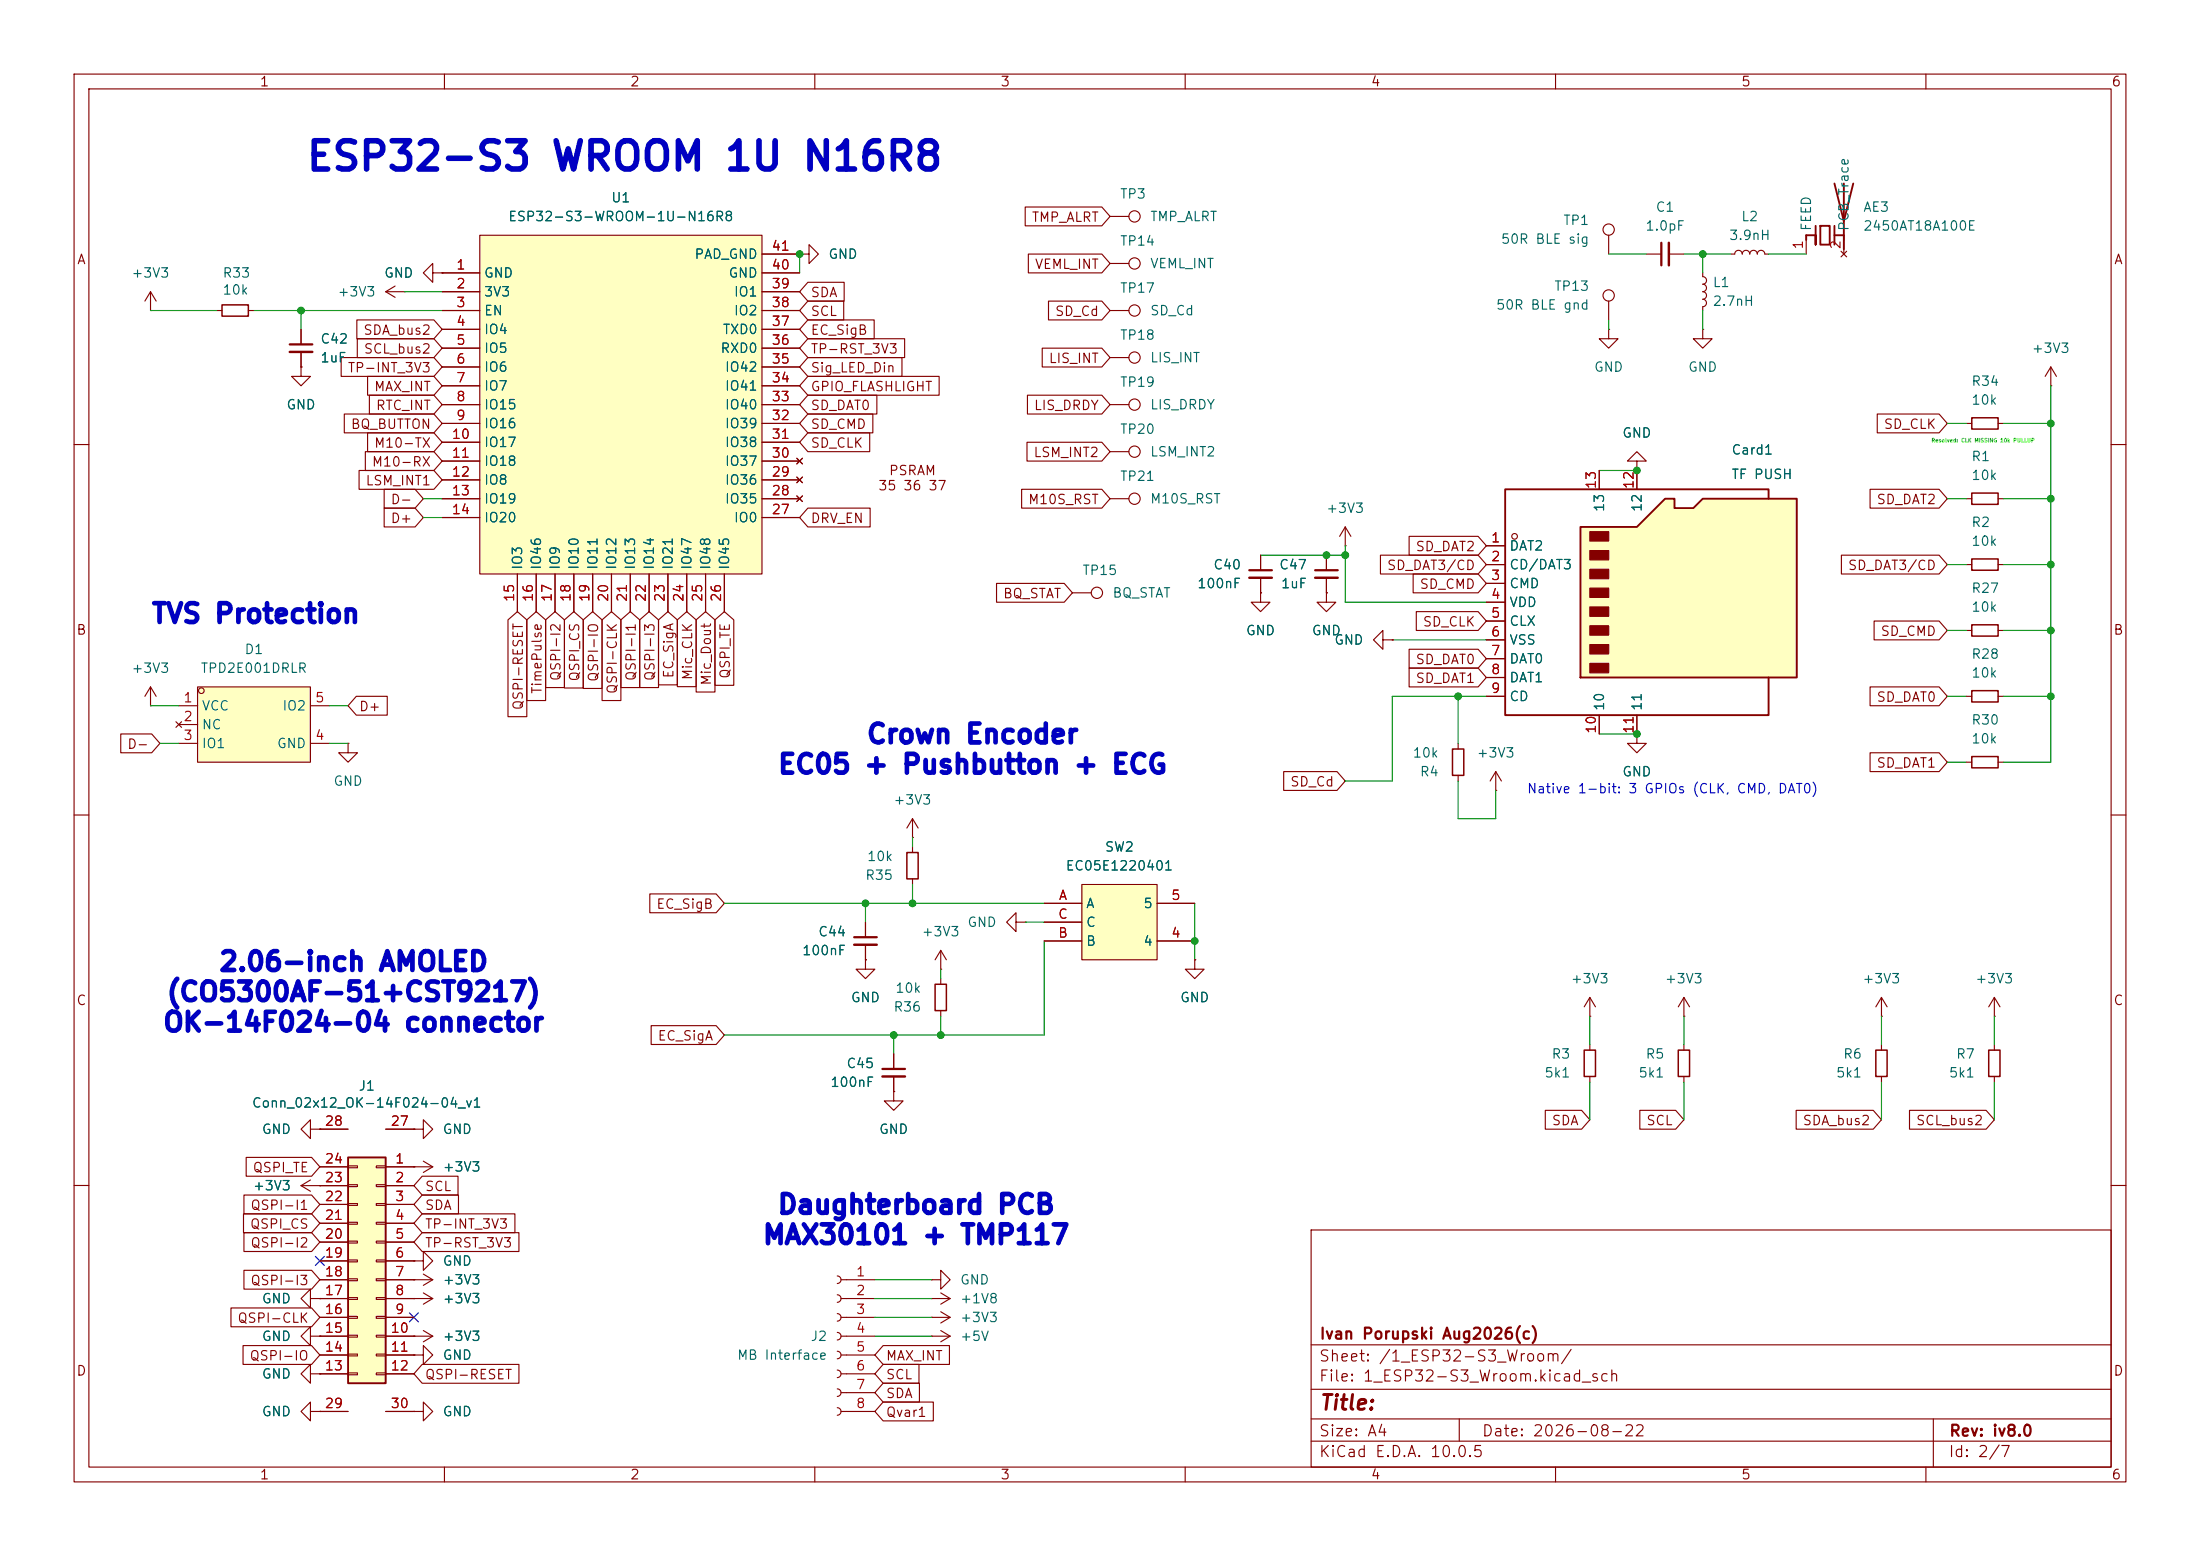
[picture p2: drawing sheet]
<svg xmlns="http://www.w3.org/2000/svg" width="297mm" height="210mm" viewBox="0 0 297 210" stroke-linecap="round" stroke-linejoin="round" font-family="sans-serif">
<g fill="none" stroke="#840000" stroke-width=".15">
<path d="M10 10h277v190h-277zM12 12h273v186h-273zM60 10v2M110 10v2M160 10v2M210 10v2M260 10v2M20.3 39.4l-.7 1.2M20.3 39.4l.8 1.2M20.3 39.4v2.5M20.3 41.9h.1M10 60h2"/>
<path d="M285 60h2M10 110h2M285 110h2M10 160h2M177 166h108v32h-108zM285 160h2M60 198v2M110 198v2M160 198v2M177 194.5h108M177 191.5h108M177 187.5h108"/>
<path d="M177 181.5h108M197 191.5v3M210 198v2M260 198v2M261 191.5v6.5"/>
</g>
<path d="M146 119.4h10.2v10.1h-10.2z" fill="#ffffc2"/>
<g fill="none" stroke="#840000" stroke-width=".15">
<path d="M58.4 36.8v-1.2l-1.3 1.2 1.3 1.3v-1.3h1.3M59.7 36.8h.1M123.2 113h.1M123.2 110.5l-.8 1.3M123.2 110.5l.8 1.3M123.2 110.5v2.5M123.2 114.3v.8M123.2 118.6v.8M146 119.4h10.2v10.1h-10.2zM141 127h5M141 121.9h5M141 124.5h5"/>
<path d="M156.2 127h5.1M156.2 121.9h5.1M161.3 129.5v1.3h1.3l-1.3 1.3-1.3-1.3h1.3M161.3 129.5h.1M113 172.2a.51 .51 0 0 1 .5 .5 .51 .51 0 0 1-.5 .5M113 174.8a.51 .51 0 0 1 .5 .5 .51 .51 0 0 1-.5 .5M113 177.3a.51 .51 0 0 1 .5 .5 .51 .51 0 0 1-.5 .5M113 179.8a.51 .51 0 0 1 .5 .5 .51 .51 0 0 1-.5 .5M113.5 172.7h4.6M113.5 175.3h4.6M113.5 177.8h4.6M125.7 175.3h.1"/>
<path d="M125.7 177.8h.1M125.7 172.7h1.3v-1.2l1.3 1.2-1.3 1.3v-1.3M125.7 172.7h.1M125.7 175.3h2.6M125.7 177.8h2.6M127 174.5l1.3 .8M127 179.6l1.3 .7M127 177l1.3 .8M128.3 175.3l-1.3 .7M128.3 177.8l-1.3 .8M113 182.4a.51 .51 0 0 1 .5 .5 .51 .51 0 0 1-.5 .5M113 184.9a.51 .51 0 0 1 .5 .5 .51 .51 0 0 1-.5 .5"/>
<path d="M113 187.5a.51 .51 0 0 1 .5 .5 .51 .51 0 0 1-.5 .5M113 190a.51 .51 0 0 1 .5 .5 .51 .51 0 0 1-.5 .5M113.5 180.3h4.6M113.5 182.9h4.6M113.5 185.4h4.6M113.5 188h4.6M113.5 190.5h4.6M125.7 180.3h.1M125.7 180.3h2.6M128.3 180.3l-1.3 .8"/>
</g>
<path d="M122.4 115.1h1.6v3.5h-1.6z" fill="none" stroke="#840000" stroke-width=".2"/>
<path d="M64.8 31.8h38.1v45.7h-38.1z" fill="#ffffc2"/>
<g fill="none" stroke="#840000" stroke-width=".15">
<path d="M52.1 39.4h2.5M52.1 39.4l1.2 .7M53.3 38.6l-1.2 .8M54.6 39.4h.1M59.7 36.8h5.1M59.7 39.4h5.1M64.8 31.8h38.1v45.7h-38.1zM102.9 36.8h5M102.9 39.4h5M102.9 34.3h5M149.9 29.2h2.5M149.9 35.6h2.5"/>
<path d="M217.2 31.8v2.5M222.2 34.3h2.1M225.3 34.3h2M229.9 36.8v.5a.51 .51 0 0 1 .5 .5 .51 .51 0 0 1-.5 .6M229.9 38.4a.51 .51 0 0 1 .5 .5 .51 .51 0 0 1-.5 .5M229.9 39.4a.51 .51 0 0 1 .5 .5 .51 .51 0 0 1-.5 .5 .5 .5 0 0 1 .5 .5 .5 .5 0 0 1-.5 .5M233.7 34.3h.5a.51 .51 0 0 1 .5-.5 .51 .51 0 0 1 .5 .5 .51 .51 0 0 1 .5-.5 .51 .51 0 0 1 .5 .5 .51 .51 0 0 1 .5-.5 .51 .51 0 0 1 .5 .5 .51 .51 0 0 1 .5-.5 .51 .51 0 0 1 .6 .5h.5M243.8 31.8v2.5M248.5 33.9l.8 .8M248.9 31.8v2.5M249.3 33.9l-.8 .8M29.2 41.9h.8"/>
<path d="M33.5 41.9h.8M40.6 49.5v1.3h1.3l-1.3 1.3-1.2-1.3h1.2M40.6 49.5h.1M40.6 44.5v2M40.6 47.5v2M59.7 41.9h5.1M59.7 44.5h5.1M59.7 47h5.1M59.7 49.5h5.1M59.7 52.1h5.1M59.7 54.6h5.1M59.7 57.2h5.1"/>
<path d="M59.7 59.7h5.1M102.9 41.9h5M102.9 44.5h5M102.9 47h5M102.9 49.5h5M102.9 52.1h5M102.9 54.6h5M102.9 57.2h5M102.9 59.7h5M149.9 41.9h2.5M149.9 54.6h2.5M149.9 48.3h2.5"/>
<path d="M217.2 44.5v1.2h1.2l-1.2 1.3-1.3-1.3h1.3M217.2 44.5h.1M217.2 40.6v2.6M229.9 44.5v1.2h1.2l-1.2 1.3-1.3-1.3h1.3M229.9 44.5h.1M229.9 41.4v.5M265.4 57.2h.8M269.7 57.2h.8M276.9 52.1h.1M276.9 49.5l-.8 1.3M276.9 49.5l.7 1.3M276.9 49.5v2.6"/>
<path d="M59.7 62.2h5.1M59.7 64.8h5.1M59.7 67.3h5.1M59.7 69.9h5.1M69.8 77.5v5.1M72.4 77.5v5.1M74.9 77.5v5.1M77.5 77.5v5.1M80 77.5v5.1M82.5 77.5v5.1M85.1 77.5v5.1M87.6 77.5v5.1"/>
<path d="M90.2 77.5v5.1M92.7 77.5v5.1M95.2 77.5v5.1M97.8 77.5v5.1M102.9 62.2h5M102.9 64.8h5M102.9 67.3h5M102.9 69.9h5M107.6 66.9l.7 .8M107.6 64.4l.7 .8M107.6 61.8l.7 .8M108.3 66.9l-.7 .8"/>
<path d="M108.3 64.4l-.7 .8M108.3 61.8l-.7 .8M149.9 67.3h2.5M149.9 61h2.5M170.2 74.9v2.1M170.2 78v2M179.1 74.9v2.1M179.1 78v2M181.6 73.7h.1M181.6 71.1l-.8 1.3M181.6 71.1l.8 1.3M181.6 71.1v2.6"/>
<path d="M221 62.2h1.2l-1.2-1.2-1.3 1.2h1.3v1.3M221 63.5h.1M265.4 67.3h.8M265.4 76.2h.8M269.7 67.3h.8M269.7 76.2h.8M144.8 80h2.5M170.2 80v1.3h1.2l-1.2 1.3-1.3-1.3h1.3M170.2 80h.1M179.1 80v1.3h1.2l-1.2 1.3-1.3-1.3h1.3M179.1 80h.1M186.7 86.4v-1.3l-1.3 1.3 1.3 1.2v-1.2h1.3"/>
<path d="M188 86.4h.1M221 99.1v1.2h1.2l-1.2 1.3-1.3-1.3h1.3M221 99.1h.1M265.4 85.1h.8M269.7 85.1h.8M196.8 100.3v.8M196.8 104.6v.8M201.9 106.7h.1M201.9 104.1l-.7 1.3M201.9 104.1l.8 1.3M201.9 104.1v2.6M265.4 102.9h.8"/>
<path d="M269.7 102.9h.8M116.8 129.5v1.3h1.3l-1.3 1.3-1.2-1.3h1.2M116.8 129.5h.1M116.8 124.5v2M116.8 127.5v2M127 130.8h.1M127 128.3v2.5M127 132.1v.7M127 136.4v.8M127 128.3l-.8 1.2M127 128.3l.8 1.2M137.2 124.5v-1.3l-1.3 1.3 1.3 1.2v-1.2h1.2"/>
<path d="M138.4 124.5h.1M214.6 137.2h.1M214.6 134.6v2.6M214.6 134.6l-.7 1.3M214.6 134.6l.8 1.3M227.3 137.2h.1M227.3 134.6v2.6M227.3 134.6l-.7 1.3M227.3 134.6l.8 1.3M254 137.2h.1M254 134.6l-.8 1.3M254 134.6l.8 1.3"/>
<path d="M254 134.6v2.6M269.2 137.2h.1M269.2 134.6v2.6M269.2 134.6l-.7 1.3M269.2 134.6l.8 1.3M120.6 147.3v1.3h1.3l-1.3 1.3-1.2-1.3h1.2M120.6 147.3h.1M120.6 142.2v2.1M120.6 145.3v2M214.6 141v.7M214.6 145.3v.8M227.3 141v.7"/>
<path d="M227.3 145.3v.8M254 141v.7M254 145.3v.8M269.2 141v.7M269.2 145.3v.8"/>
<circle cx="153.2" cy="35.6" r=".76"/>
<circle cx="153.2" cy="29.2" r=".76"/>
<circle cx="217.2" cy="39.9" r=".76"/>
<circle cx="217.2" cy="31" r=".76"/>
<circle cx="153.2" cy="41.9" r=".76"/>
<circle cx="153.2" cy="54.6" r=".76"/>
<circle cx="153.2" cy="48.3" r=".76"/>
<circle cx="153.2" cy="67.3" r=".76"/>
<circle cx="153.2" cy="61" r=".76"/>
<circle cx="148.1" cy="80" r=".76"/>
</g>
<path d="M224.3 32.8v3M39.1 46.5h3.1M168.7 77h3M177.5 77h3.1M115.3 126.5h3.1M119.1 144.3h3.1" fill="none" stroke="#840000" stroke-width=".3"/>
<path d="M225.3 32.8v3M39.1 47.5h3.1M168.7 78h3M177.5 78h3.1M115.3 127.5h3.1M119.1 145.3h3.1" fill="none" stroke="#840000" stroke-width=".33"/>
<path d="M30 41.1h3.5v1.6h-3.5zM266.2 56.4h3.5v1.5h-3.5zM266.2 75.4h3.5v1.6h-3.5zM266.2 66.5h3.5v1.6h-3.5zM266.2 84.3h3.5v1.6h-3.5zM196.1 101.1h1.5v3.5h-1.5zM266.2 102.1h3.5v1.5h-3.5zM126.2 132.8h1.6v3.6h-1.6zM213.9 141.7h1.5v3.6h-1.5zM226.6 141.7h1.5v3.6h-1.5zM253.2 141.7h1.6v3.6h-1.6zM268.5 141.7h1.5v3.6h-1.5z" fill="none" stroke="#840000" stroke-width=".2"/>
<path d="M245.1 30.5v2.5v-1.2h-1.3v.6M245.7 30.5h1.3v2.5h-1.3zM247.6 24.8l1.3 5 1.3-5M247.6 31.8h1.3M247.6 30.5v2.5M248.9 24.8v8.9" fill="none" stroke="#840000" stroke-width=".25"/>
<path d="M213.4 71.1h7.6l3.8-3.8h1.3v1.3h2.5l1.3-1.3h12.7v24.1h-29.2z" fill="#ffffc2"/>
<g fill="none" stroke="#840000" stroke-width=".15">
<path d="M200.7 73.7h2.5M200.7 76.2h2.5M200.7 78.7h2.5M215.9 63.5v2.5M221 63.5v2.5M20.3 95.3h.1M20.3 92.7l-.7 1.3M20.3 92.7l.8 1.3M20.3 92.7v2.6M200.7 81.3h2.5M200.7 83.8h2.5M200.7 86.4h2.5"/>
<path d="M200.7 88.9h2.5M200.7 91.4h2.5M200.7 94h2.5M215.9 96.5v2.6M221 96.5v2.6M265.4 94h.8M269.7 94h.8M47 100.3v1.3h1.3l-1.3 1.3-1.3-1.3h1.3M47 100.3h.1M41.9 152.4v-1.3l-1.3 1.3 1.3 1.3v-1.3h1.3M41.9 159.3l-1.3 .7M43.2 152.4h.1"/>
<path d="M55.9 157.5h.1M55.9 152.4h1.2v-1.3l1.3 1.3-1.3 1.3v-1.3M55.9 152.4h.1M55.9 157.5h2.5M57.1 156.7l1.3 .8M58.4 157.5l-1.3 .7M40.6 160l1.3 .8M40.6 160h2.6M43.2 160h.1M55.9 175.3h.1M55.9 172.7h.1M55.9 170.2h1.2v-1.3l1.3 1.3-1.3 1.3v-1.3"/>
<path d="M55.9 170.2h.1M55.9 175.3h2.5M55.9 172.7h2.5M57.1 174.5l1.3 .8M57.1 172l1.3 .7M57.1 179.6l1.3 .7M58.4 175.3l-1.3 .7M58.4 172.7l-1.3 .8M41.9 180.3v-1.2l-1.3 1.2 1.3 1.3v-1.3h1.3M43.2 180.3h.1M55.9 180.3h.1M55.9 190.5h1.2v-1.3l1.3 1.3-1.3 1.3v-1.3"/>
<path d="M55.9 190.5h.1M55.9 182.9h1.2v-1.3l1.3 1.3-1.3 1.3v-1.3M55.9 182.9h.1M55.9 180.3h2.5M58.4 180.3l-1.3 .8"/>
<circle cx="204.5" cy="72.4" r=".38"/>
</g>
<path d="M213.4 71.1h7.6l3.8-3.8h1.3v1.3h2.5l1.3-1.3h12.7v24.1h-29.2zM238.8 67.3v-1.3h-35.6v30.5h35.6v-5.1" fill="none" stroke="#840000" stroke-width=".25"/>
<g fill="#840000" stroke="#840000" stroke-width=".15">
<path d="M214.6 71.8h2.6v1.2h-2.6z"/>
<path d="M214.6 74.3h2.6v1.3h-2.6z"/>
<path d="M214.6 76.8h2.6v1.3h-2.6z"/>
<path d="M214.6 79.4h2.6v1.2h-2.6z"/>
<path d="M214.6 81.9h2.6v1.3h-2.6z"/>
<path d="M214.6 84.5h2.6v1.2h-2.6z"/>
<path d="M214.6 87h2.6v1.3h-2.6z"/>
<path d="M214.6 89.5h2.6v1.3h-2.6z"/>
</g>
<path d="M266.2 93.2h3.5v1.5h-3.5z" fill="none" stroke="#840000" stroke-width=".2"/>
<path d="M26.7 92.7h15.2v10.2h-15.2z" fill="#ffffc2"/>
<g fill="none" stroke="#840000" stroke-width=".15">
<path d="M23.7 97.4l.8 .8M24.1 95.3h2.6M24.1 97.8h2.6M24.5 97.4l-.8 .8M26.7 92.7h15.2v10.2h-15.2zM41.9 95.3h2.5M24.1 100.3h2.6M41.9 100.3h2.5M41.9 175.3v-1.3l-1.3 1.3 1.3 1.2v-1.2h1.3M43.2 175.3h.1"/>
<circle cx="27.2" cy="93.2" r=".38"/>
</g>
<path d="M47 156.2h5.1v30.5h-5.1z" fill="#ffffc2"/>
<path d="M47 156.2h5.1v30.5h-5.1z" fill="none" stroke="#840000" stroke-width=".25"/>
<g fill="none" stroke="#840000" stroke-width=".15">
<path d="M59.7 36.8h.1M59.7 36.8h5.1M59.7 39.4h5.1M102.9 36.8h5M102.9 39.4h5M102.9 34.3h5M107.9 34.3h1.3v-1.3l1.3 1.3-1.3 1.3v-1.3M107.9 34.3h.1M109.1 38.1h4.9v2.5h-4.9l-1.2-1.2zM138.4 27.9h10.3l1.2 1.3-1.2 1.3h-10.3zM138.8 34.3h9.9l1.2 1.3-1.2 1.2h-9.9zM40.6 49.5h.1"/>
<path d="M40.6 44.5v2M40.6 47.5v2M46.1 48.3h12.5l1.1 1.2-1.1 1.3h-12.5zM46.5 55.9h12.1l1.1 1.3-1.1 1.2h-12.1zM48.2 43.2h10.4l1.1 1.3-1.1 1.2h-10.4zM48.2 45.7h10.4l1.1 1.3-1.1 1.3h-10.4zM49.6 50.8h9l1.1 1.3-1.1 1.2h-9zM49.6 58.4h9l1.1 1.3-1.1 1.3h-9zM49.9 53.3h8.7l1.1 1.3-1.1 1.3h-8.7zM59.7 41.9h5.1M59.7 44.5h5.1M59.7 47h5.1"/>
<path d="M59.7 49.5h5.1M59.7 52.1h5.1M59.7 54.6h5.1M59.7 57.2h5.1M59.7 59.7h5.1M102.9 41.9h5M102.9 44.5h5M102.9 47h5M102.9 49.5h5M102.9 52.1h5M102.9 54.6h5M102.9 57.2h5"/>
<path d="M102.9 59.7h5M109.1 58.4h8.3v2.6h-8.3l-1.2-1.3zM109.1 43.2h8.9v2.5h-8.9l-1.2-1.2zM109.1 40.6h4.8v2.6h-4.8l-1.2-1.3zM109.1 55.9h8.7v2.5h-8.7l-1.2-1.2zM109.1 50.8h17.7v2.5h-17.7l-1.2-1.2zM109.1 45.7h13v2.6h-13l-1.2-1.3zM109.1 53.3h9.3v2.6h-9.3l-1.2-1.3zM109.1 48.3h12.7v2.5h-12.7l-1.2-1.3zM138.6 59.7h10.1l1.2 1.3-1.2 1.2h-10.1zM138.7 53.3h10l1.2 1.3-1.2 1.3h-10zM140.7 47h8l1.2 1.3-1.2 1.2h-8z"/>
<path d="M141.5 40.6h7.2l1.2 1.3-1.2 1.3h-7.2zM253.4 55.9h8.4l1.1 1.3-1.1 1.2h-8.4zM48.5 63.5h10.1l1.1 1.3-1.1 1.2h-10.1zM49.3 61h9.3l1.1 1.2-1.1 1.3h-9.3zM51.9 66h4.1l1.1 1.3-1.1 1.3h-4.1zM51.9 68.6h4.1l1.1 1.3-1.1 1.2h-4.1zM59.7 62.2h5.1M59.7 64.8h5.1M59.7 67.3h5.1M59.7 69.9h5.1M69.8 77.5v5.1M72.4 77.5v5.1"/>
<path d="M74.9 77.5v5.1M77.5 77.5v5.1M80 77.5v5.1M82.5 77.5v5.1M85.1 77.5v5.1M87.6 77.5v5.1M90.2 77.5v5.1M92.7 77.5v5.1M95.2 77.5v5.1M97.8 77.5v5.1M102.9 62.2h5M102.9 64.8h5"/>
<path d="M102.9 67.3h5M102.9 69.9h5M107.6 66.9l.7 .8M107.6 64.4l.7 .8M107.6 61.8l.7 .8M108.3 66.9l-.7 .8M108.3 64.4l-.7 .8M108.3 61.8l-.7 .8M109.1 68.6h8.4v2.5h-8.4l-1.2-1.2zM134.5 78.7h9.2l1.1 1.3-1.1 1.3h-9.2zM137.9 66h10.8l1.2 1.3-1.2 1.3h-10.8zM170.2 74.9v2.1"/>
<path d="M170.2 78v2M179.1 74.9v2.1M179.1 78v2M186.4 74.9h13.1l1.2 1.3-1.2 1.3h-13.1zM190.2 72.4h9.3l1.2 1.3-1.2 1.2h-9.3zM190.8 77.5h8.7l1.2 1.2-1.2 1.3h-8.7zM200.7 73.7h2.5M200.7 76.2h2.5M200.7 78.7h2.5M215.9 63.5v2.5M221 63.5h.1M221 63.5v2.5"/>
<path d="M248.6 74.9h13.2l1.1 1.3-1.1 1.3h-13.2zM252.5 66h9.3l1.1 1.3-1.1 1.3h-9.3zM16.3 99.1h4.2l1.1 1.2-1.1 1.3h-4.2zM48.1 94h4.2v2.5h-4.2l-1.1-1.2zM68.6 83.7l1.2-1.1 1.3 1.1v13h-2.5zM71.1 83.7l1.3-1.1 1.3 1.1v10.9h-2.6zM73.7 83.7l1.2-1.1 1.3 1.1v9.1h-2.5zM76.2 83.7l1.3-1.1 1.2 1.1v9.2h-2.5zM78.7 83.7l1.3-1.1 1.3 1.1v9.2h-2.6zM81.3 83.7l1.2-1.1 1.3 1.1v10.9h-2.5zM83.8 83.7l1.3-1.1 1.3 1.1v9.1h-2.6zM86.4 83.7l1.2-1.1 1.3 1.1v9.1h-2.5z"/>
<path d="M88.9 83.7l1.3-1.1 1.2 1.1v8.7h-2.5zM91.4 83.7l1.3-1.1 1.3 1.1v9h-2.6zM94 83.7l1.2-1.1 1.3 1.1v9.7h-2.5zM96.5 83.7l1.3-1.1 1.3 1.1v8.8h-2.6zM170.2 80h.1M179.1 80h.1M188 86.4h.1M190.2 90.2h9.3l1.2 1.2-1.2 1.3h-9.3zM190.2 87.6h9.3l1.2 1.3-1.2 1.3h-9.3zM191.2 82.5h8.3l1.2 1.3-1.2 1.3h-8.3zM200.7 81.3h2.5M200.7 83.8h2.5"/>
<path d="M200.7 86.4h2.5M200.7 88.9h2.5M200.7 91.4h2.5M200.7 94h2.5M215.9 96.5v2.6M221 99.1h.1M221 96.5v2.6M252.5 92.7h9.3l1.1 1.3-1.1 1.3h-9.3zM253 83.8h8.8l1.1 1.3-1.1 1.3h-8.8zM173.3 104.1h7.2l1.1 1.3-1.1 1.3h-7.2zM252.5 101.6h9.3l1.1 1.3-1.1 1.2h-9.3zM87.7 120.6h9l1.1 1.3-1.1 1.3h-9z"/>
<path d="M87.9 138.4h8.8l1.1 1.3-1.1 1.3h-8.8zM116.8 129.5h.1M116.8 124.5v2M116.8 127.5v2M141 127h5M141 121.9h5M141 124.5h5M156.2 127h5.1M156.2 121.9h5.1M161.3 129.5h.1M33.2 156.2h8.9l1.1 1.3-1.1 1.3h-8.9zM43.2 152.4h.1"/>
<path d="M43.2 157.5h3.8M43.2 152.4h3.8M47 157.4h1.3v.2h-1.3zM47 159.9h1.3v.2h-1.3zM50.8 157.4h1.3v.2h-1.3zM50.8 159.9h1.3v.2h-1.3zM52.1 157.5h3.8M52.1 152.4h3.8M55.9 152.4h.1M55.9 157.5h.1M57 158.7h4.8v2.6h-4.8l-1.1-1.3zM120.6 147.3h.1"/>
<path d="M120.6 142.2v2.1M120.6 145.3v2M208.6 149.9h4.9l1.1 1.2-1.1 1.3h-4.9zM221.4 149.9h4.8l1.1 1.2-1.1 1.3h-4.8zM242.5 149.9h10.4l1.1 1.2-1.1 1.3h-10.4zM257.8 149.9h10.3l1.1 1.2-1.1 1.3h-10.3zM31.2 176.5h10.9l1.1 1.3-1.1 1.3h-10.9zM32.9 163.8h9.2l1.1 1.3-1.1 1.3h-9.2zM32.9 171.4h9.2l1.1 1.3-1.1 1.3h-9.2zM32.9 166.4h9.2l1.1 1.2-1.1 1.3h-9.2zM32.9 161.3h9.2l1.1 1.3-1.1 1.2h-9.2zM43.2 175.3h.1"/>
<path d="M43.2 160h.1M43.2 160h3.8M43.2 162.6h3.8M43.2 165.1h3.8M43.2 167.6h3.8M43.2 170.2h3.8M43.2 172.7h3.8M43.2 175.3h3.8M43.2 177.8h3.8M47 162.4h1.3v.3h-1.3zM47 165h1.3v.2h-1.3zM47 167.5h1.3v.3h-1.3z"/>
<path d="M47 170.1h1.3v.2h-1.3zM47 172.6h1.3v.2h-1.3zM47 175.1h1.3v.3h-1.3zM47 177.7h1.3v.2h-1.3zM50.8 162.4h1.3v.3h-1.3zM50.8 165h1.3v.2h-1.3zM50.8 167.5h1.3v.3h-1.3zM50.8 170.1h1.3v.2h-1.3zM50.8 172.6h1.3v.2h-1.3zM50.8 175.1h1.3v.3h-1.3zM50.8 177.7h1.3v.2h-1.3zM52.1 160h3.8"/>
<path d="M52.1 162.6h3.8M52.1 165.1h3.8M52.1 167.6h3.8M52.1 170.2h3.8M52.1 172.7h3.8M52.1 175.3h3.8M52.1 177.8h3.8M55.9 170.2h.1M55.9 175.3h.1M55.9 172.7h.1M57 166.4h13.1v2.5h-13.1l-1.1-1.3zM57 163.8h12.5v2.6h-12.5l-1.1-1.3z"/>
<path d="M57 161.3h4.9v2.5h-4.9l-1.1-1.2zM32.8 181.6h9.3l1.1 1.3-1.1 1.3h-9.3zM41.9 190.5v-1.3l-1.3 1.3 1.3 1.3v-1.3h1.3M41.9 185.4v-1.2l-1.3 1.2 1.3 1.3v-1.3h1.3M43.2 190.5h.1M43.2 185.4h.1M43.2 180.3h.1M43.2 180.3h3.8M43.2 182.9h3.8M43.2 185.4h3.8M43.2 190.5h3.8M47 180.2h1.3v.3h-1.3z"/>
<path d="M47 182.8h1.3v.2h-1.3zM47 185.3h1.3v.2h-1.3zM50.8 180.2h1.3v.3h-1.3zM50.8 182.8h1.3v.2h-1.3zM50.8 185.3h1.3v.2h-1.3zM52.1 180.3h3.8M52.1 182.9h3.8M52.1 185.4h3.8M52.1 190.5h3.8M55.9 190.5h.1M55.9 180.3h.1M55.9 182.9h.1"/>
<path d="M57 184.1h13.1v2.6h-13.1l-1.1-1.3zM119.2 189.2h6.8v2.6h-6.8l-1.1-1.3zM119.2 184.1h4.9v2.6h-4.9l-1.1-1.3zM119.2 186.7h4.9v2.5h-4.9l-1.1-1.2zM119.2 181.6h9v2.6h-9l-1.1-1.3z"/>
</g>
<g fill="none" stroke="#009600" stroke-width=".15">
<path d="M54.6 39.4h5.1M107.9 34.3v2.5M217.2 34.3h5M227.3 34.3h6.4M229.9 34.3v2.5M238.8 34.3h5M20.3 41.9h8.9M34.3 41.9h25.4M40.6 41.9v2.6M217.2 43.2v1.3M229.9 41.9v2.6M262.9 57.2h2.5"/>
<path d="M270.5 57.2h6.4M276.9 52.1v50.8h-6.4M57.1 67.3h2.6M57.1 69.9h2.6M170.2 74.9h11.4M181.6 73.7v7.6h19.1M215.9 63.5h5.1M262.9 76.2h2.5M262.9 67.3h2.5M270.5 76.2h6.4M270.5 67.3h6.4M20.3 95.3h3.8"/>
<path d="M44.4 95.3h2.6M188 86.4h12.7M196.8 94v6.3M200.7 94h-12.7v11.4h-6.4M215.9 99.1h5.1M262.9 94h2.5M262.9 85.1h2.5M270.5 94h6.4M270.5 85.1h6.4M21.6 100.3h2.5M44.4 100.3h2.6M123.2 113v1.3"/>
<path d="M123.2 119.4v2.5M196.8 105.4v5.1h5.1v-3.8M262.9 102.9h2.5M97.8 121.9h43.2M116.8 121.9v2.6M120.6 139.7v2.5M127 130.8v1.3M127 137.2v2.5M138.4 124.5h2.6M141 127v12.7h-43.2M161.3 121.9v7.6M214.6 137.2v3.8"/>
<path d="M227.3 137.2v3.8M254 137.2v3.8M269.2 137.2v3.8M214.6 146.1v5M227.3 146.1v5M254 146.1v5M269.2 146.1v5M118.1 172.7h7.6M118.1 177.8h7.6M118.1 175.3h7.6M118.1 180.3h7.6"/>
</g>
<path d="M42.6 169.6l1.2 1.2M43.8 169.6l-1.2 1.2M55.3 177.2l1.2 1.2M56.5 177.2l-1.2 1.2" fill="none" stroke="#000084" stroke-width=".15"/>
<g fill="#009600" stroke="#009600" stroke-width=".14">
<circle cx="116.8" cy="121.9" r=".46"/>
<circle cx="107.9" cy="34.3" r=".46"/>
<circle cx="120.6" cy="139.7" r=".46"/>
<circle cx="123.2" cy="121.9" r=".46"/>
<circle cx="127" cy="139.7" r=".46"/>
<circle cx="161.3" cy="127" r=".46"/>
<circle cx="40.6" cy="41.9" r=".46"/>
<circle cx="276.9" cy="85.1" r=".46"/>
<circle cx="276.9" cy="76.2" r=".46"/>
<circle cx="276.9" cy="67.3" r=".46"/>
<circle cx="276.9" cy="94" r=".46"/>
<circle cx="221" cy="99.1" r=".46"/>
<circle cx="196.8" cy="94" r=".46"/>
<circle cx="181.6" cy="74.9" r=".46"/>
<circle cx="179.1" cy="74.9" r=".46"/>
<circle cx="276.9" cy="57.2" r=".46"/>
<circle cx="229.9" cy="34.3" r=".46"/>
<circle cx="221" cy="63.5" r=".46"/>
</g>
<text font-size="3.8" fill="#0000c2" x="41.1" y="24">ESP32-S3 WROOM 1U N16R8</text>
<g font-size="2.5" fill="#0000c2">
<text x="20.3" y="84.7">TVS Protection</text>
<text x="116.9" y="101">Crown Encoder</text>
<text x="104.9" y="105.1">EC05 + Pushbutton + ECG</text>
<text x="29.4" y="131.7">2.06-inch AMOLED</text>
<text x="22.3" y="135.8">(CO5300AF-51+CST9217)</text>
<text x="21.9" y="139.9">OK-14F024-04 connector</text>
<text x="104.8" y="164.5">Daughterboard PCB</text>
<text x="102.8" y="168.6">MAX30101 + TMP117</text>
</g>
<text font-size="2" fill="#840000" x="178" y="190.8">Title:</text>
<g font-size="1.5" fill="#840000">
<text x="178" y="184.1">Sheet: /1_ESP32-S3_Wroom/</text>
<text x="178" y="181.1">Ivan Porupski Aug2026(c)</text>
<text x="178" y="186.8">File: 1_ESP32-S3_Wroom.kicad_sch</text>
<text x="178" y="197">KiCad E.D.A. 10.0.5</text>
<text x="178" y="194.2">Size: A4</text>
<text x="200" y="194.2">Date: 2026-08-22</text>
<text x="263" y="197">Id: 2/7</text>
<text x="263" y="194.2">Rev: iv8.0</text>
</g>
<g font-size="1.3" fill="#840000">
<text x="35" y="12">1</text>
<text x="85" y="12">2</text>
<text x="135" y="12">3</text>
<text x="185" y="12">4</text>
<text x="235" y="12">5</text>
<text x="285" y="12">6</text>
<text x="10.3" y="36">A</text>
<text x="139.2" y="30.3">TMP_ALRT</text>
<text x="285.3" y="36">A</text>
<text x="109.4" y="40.4">SDA</text>
<text x="139.6" y="36.6">VEML_INT</text>
<text x="49" y="45.5">SDA_bus2</text>
<text x="109.4" y="45.5">EC_SigB</text>
<text x="109.4" y="43">SCL</text>
<text x="142.3" y="43">SD_Cd</text>
<text x="46.8" y="50.6">TP-INT_3V3</text>
<text x="49" y="48">SCL_bus2</text>
<text x="50.4" y="53.1">MAX_INT</text>
<text x="109.4" y="53.1">GPIO_FLASHLIGHT</text>
<text x="109.4" y="48">TP-RST_3V3</text>
<text x="109.4" y="50.6">Sig_LED_Din</text>
<text x="141.5" y="49.3">LIS_INT</text>
<text x="47.3" y="58.2">BQ_BUTTON</text>
<text x="50.7" y="55.7">RTC_INT</text>
<text x="109.4" y="58.2">SD_CMD</text>
<text x="109.4" y="55.7">SD_DAT0</text>
<text x="139.5" y="55.7">LIS_DRDY</text>
<text x="254.2" y="58.2">SD_CLK</text>
<text x="49.3" y="65.8">LSM_INT1</text>
<text x="50.1" y="63.3">M10-RX</text>
<text x="50.4" y="60.7">M10-TX</text>
<text x="109.4" y="60.7">SD_CLK</text>
<text x="119.9" y="64.5">PSRAM</text>
<text x="139.4" y="62">LSM_INT2</text>
<text x="52.7" y="68.4">D-</text>
<text x="52.7" y="70.9">D+</text>
<text x="109.4" y="70.9">DRV_EN</text>
<text x="118.5" y="66.5">35 36 37</text>
<text x="138.7" y="68.4">M10S_RST</text>
<text x="253.3" y="68.4">SD_DAT2</text>
<text x="187.2" y="77.3">SD_DAT3/CD</text>
<text x="191" y="74.7">SD_DAT2</text>
<text x="249.4" y="77.3">SD_DAT3/CD</text>
<text x="135.3" y="81.1">BQ_STAT</text>
<text x="191.6" y="79.8">SD_CMD</text>
<text x="10.2" y="86">B</text>
<text x="191" y="90">SD_DAT0</text>
<text x="192" y="84.9">SD_CLK</text>
<text x="253.8" y="86.1">SD_CMD</text>
<text x="285.2" y="86">B</text>
<text x="70.9" y="95.9" transform="rotate(-90 70.9 95.9)">QSPI-RESET</text>
<text x="73.4" y="93.8" transform="rotate(-90 73.4 93.8)">TimePulse</text>
<text x="76" y="92" transform="rotate(-90 76 92)">QSPI-I2</text>
<text x="78.5" y="92.1" transform="rotate(-90 78.5 92.1)">QSPI_CS</text>
<text x="81.1" y="92.1" transform="rotate(-90 81.1 92.1)">QSPI-IO</text>
<text x="83.6" y="93.8" transform="rotate(-90 83.6 93.8)">QSPI-CLK</text>
<text x="86.1" y="92" transform="rotate(-90 86.1 92)">QSPI-I1</text>
<text x="88.7" y="92" transform="rotate(-90 88.7 92)">QSPI-I3</text>
<text x="91.2" y="91.6" transform="rotate(-90 91.2 91.6)">EC_SigA</text>
<text x="93.8" y="91.9" transform="rotate(-90 93.8 91.9)">Mic_CLK</text>
<text x="96.3" y="92.6" transform="rotate(-90 96.3 92.6)">Mic_Dout</text>
<text x="98.8" y="91.7" transform="rotate(-90 98.8 91.7)">QSPI_TE</text>
<text x="191" y="92.5">SD_DAT1</text>
<text x="253.3" y="95">SD_DAT0</text>
<text x="17.1" y="101.4">D-</text>
<text x="48.4" y="96.3">D+</text>
<text x="174.1" y="106.5">SD_Cd</text>
<text x="253.3" y="103.9">SD_DAT1</text>
<text x="88.5" y="123">EC_SigB</text>
<text x="10.2" y="136">C</text>
<text x="285.2" y="136">C</text>
<text x="88.7" y="140.8">EC_SigA</text>
<text x="209.4" y="152.2">SDA</text>
<text x="222.2" y="152.2">SCL</text>
<text x="243.3" y="152.2">SDA_bus2</text>
<text x="258.6" y="152.2">SCL_bus2</text>
<text x="34" y="158.5">QSPI_TE</text>
<text x="57.3" y="161.1">SCL</text>
<text x="33.7" y="166.2">QSPI_CS</text>
<text x="33.7" y="163.6">QSPI-I1</text>
<text x="57.3" y="166.2">TP-INT_3V3</text>
<text x="57.3" y="163.6">SDA</text>
<text x="33.7" y="173.8">QSPI-I3</text>
<text x="33.7" y="168.7">QSPI-I2</text>
<text x="57.3" y="168.7">TP-RST_3V3</text>
<text x="32" y="178.9">QSPI-CLK</text>
<text x="10.2" y="186">D</text>
<text x="33.6" y="183.9">QSPI-IO</text>
<text x="119.5" y="183.9">MAX_INT</text>
<text x="285.2" y="186">D</text>
<text x="57.3" y="186.5">QSPI-RESET</text>
<text x="119.5" y="191.6">Qvar1</text>
<text x="119.5" y="186.5">SCL</text>
<text x="119.5" y="189">SDA</text>
<text x="35" y="200">1</text>
<text x="85" y="200">2</text>
<text x="135" y="200">3</text>
<text x="185" y="200">4</text>
<text x="235" y="200">5</text>
<text x="285" y="200">6</text>
</g>
<g font-size="1.3" fill="#006464">
<text x="82.4" y="27.6">U1</text>
<text x="151.1" y="27.1">TP3</text>
<text x="223.4" y="28.9">C1</text>
<text x="251.4" y="28.9">AE3</text>
<text x="68.5" y="30.2">ESP32-S3-WROOM-1U-N16R8</text>
<text x="93.7" y="35.3">PAD_GND</text>
<text x="111.7" y="35.3">GND</text>
<text x="151.1" y="33.5">TP14</text>
<text x="155.2" y="30.2">TMP_ALRT</text>
<text x="202.5" y="33.2">50R BLE sig</text>
<text x="210.9" y="30.7">TP1</text>
<text x="222" y="31.4">1.0pF</text>
<text x="233.3" y="32.7">3.9nH</text>
<text x="235" y="30.2">L2</text>
<text x="244.8" y="31.3" transform="rotate(-90 244.8 31.3)">FEED</text>
<text x="249.9" y="31.3" transform="rotate(-90 249.9 31.3)">PCB_Trace</text>
<text x="251.4" y="31.4">2450AT18A100E</text>
<text x="17.7" y="37.8">+3V3</text>
<text x="30" y="40.1">10k</text>
<text x="30" y="37.8">R33</text>
<text x="45.5" y="40.3">+3V3</text>
<text x="51.8" y="37.8">GND</text>
<text x="65.3" y="37.8">GND</text>
<text x="65.3" y="40.3">3V3</text>
<text x="98.3" y="37.8">GND</text>
<text x="99" y="40.3">IO1</text>
<text x="151.1" y="39.8">TP17</text>
<text x="155.2" y="36.5">VEML_INT</text>
<text x="209.7" y="39.6">TP13</text>
<text x="231.1" y="39.1">L1</text>
<text x="231.1" y="41.6">2.7nH</text>
<text x="43.2" y="46.7">C42</text>
<text x="65.3" y="42.9">EN</text>
<text x="65.3" y="45.4">IO4</text>
<text x="65.3" y="48">IO5</text>
<text x="97.2" y="48">RXD0</text>
<text x="97.5" y="45.4">TXD0</text>
<text x="99" y="42.9">IO2</text>
<text x="151.1" y="46.2">TP18</text>
<text x="155.2" y="42.9">SD_Cd</text>
<text x="201.9" y="42.1">50R BLE gnd</text>
<text x="274.2" y="48">+3V3</text>
<text x="43.2" y="49.2">1uF</text>
<text x="65.3" y="50.5">IO6</text>
<text x="65.3" y="53">IO7</text>
<text x="97.8" y="53">IO41</text>
<text x="97.8" y="50.5">IO42</text>
<text x="151.1" y="52.5">TP19</text>
<text x="155.2" y="49.2">LIS_INT</text>
<text x="215.1" y="50.5">GND</text>
<text x="227.8" y="50.5">GND</text>
<text x="266" y="52.4">R34</text>
<text x="38.6" y="55.6">GND</text>
<text x="65.3" y="55.6">IO15</text>
<text x="65.3" y="58.1">IO16</text>
<text x="97.8" y="58.1">IO39</text>
<text x="97.8" y="55.6">IO40</text>
<text x="151.1" y="58.9">TP20</text>
<text x="155.2" y="55.6">LIS_DRDY</text>
<text x="218.9" y="59.4">GND</text>
<text x="266" y="54.9">10k</text>
<text x="65.3" y="60.7">IO17</text>
<text x="65.3" y="63.2">IO18</text>
<text x="65.3" y="65.7">IO8</text>
<text x="97.8" y="65.7">IO36</text>
<text x="97.8" y="63.2">IO37</text>
<text x="97.8" y="60.7">IO38</text>
<text x="151.1" y="65.2">TP21</text>
<text x="155.2" y="61.9">LSM_INT2</text>
<text x="233.7" y="61.7">Card1</text>
<text x="233.7" y="65">TF PUSH</text>
<text x="266" y="62.6">R1</text>
<text x="266" y="65.1">10k</text>
<text x="65.3" y="68.3">IO19</text>
<text x="65.3" y="70.8">IO20</text>
<text x="97.8" y="68.3">IO35</text>
<text x="99" y="70.8">IO0</text>
<text x="155.2" y="68.3">M10S_RST</text>
<text x="178.9" y="69.5">+3V3</text>
<text x="216.9" y="69.2" transform="rotate(-90 216.9 69.2)">13</text>
<text x="221.9" y="69.2" transform="rotate(-90 221.9 69.2)">12</text>
<text x="266" y="71.4">R2</text>
<text x="70.8" y="77" transform="rotate(-90 70.8 77)">IO3</text>
<text x="73.4" y="77" transform="rotate(-90 73.4 77)">IO46</text>
<text x="75.9" y="77" transform="rotate(-90 75.9 77)">IO9</text>
<text x="78.4" y="77" transform="rotate(-90 78.4 77)">IO10</text>
<text x="81" y="77" transform="rotate(-90 81 77)">IO11</text>
<text x="83.5" y="77" transform="rotate(-90 83.5 77)">IO12</text>
<text x="86.1" y="77" transform="rotate(-90 86.1 77)">IO13</text>
<text x="88.6" y="77" transform="rotate(-90 88.6 77)">IO14</text>
<text x="91.1" y="77" transform="rotate(-90 91.1 77)">IO21</text>
<text x="93.7" y="77" transform="rotate(-90 93.7 77)">IO47</text>
<text x="96.2" y="77" transform="rotate(-90 96.2 77)">IO48</text>
<text x="98.8" y="77" transform="rotate(-90 98.8 77)">IO45</text>
<text x="146" y="77.9">TP15</text>
<text x="163.7" y="77.2">C40</text>
<text x="172.6" y="77.2">C47</text>
<text x="203.7" y="74.6">DAT2</text>
<text x="203.7" y="77.2">CD/DAT3</text>
<text x="266" y="74">10k</text>
<text x="150.1" y="81">BQ_STAT</text>
<text x="161.5" y="79.7">100nF</text>
<text x="172.8" y="79.7">1uF</text>
<text x="203.7" y="79.7">CMD</text>
<text x="203.7" y="82.2">VDD</text>
<text x="266" y="80.3">R27</text>
<text x="266" y="82.9">10k</text>
<text x="32.9" y="88.6">D1</text>
<text x="168.1" y="86.1">GND</text>
<text x="177" y="86.1">GND</text>
<text x="180" y="87.3">GND</text>
<text x="203.7" y="84.8">CLX</text>
<text x="203.7" y="87.3">VSS</text>
<text x="203.7" y="89.9">DAT0</text>
<text x="266" y="89.2">R28</text>
<text x="17.7" y="91.1">+3V3</text>
<text x="27" y="91.1">TPD2E001DRLR</text>
<text x="203.7" y="92.4">DAT1</text>
<text x="203.7" y="94.9">CD</text>
<text x="266" y="91.8">10k</text>
<text x="27.2" y="96.2">VCC</text>
<text x="27.2" y="101.3">IO1</text>
<text x="27.2" y="98.8">NC</text>
<text x="37.3" y="101.3">GND</text>
<text x="38" y="96.2">IO2</text>
<text x="216.9" y="96" transform="rotate(-90 216.9 96)">10</text>
<text x="221.9" y="96" transform="rotate(-90 221.9 96)">11</text>
<text x="266" y="98.1">R30</text>
<text x="266" y="100.7">10k</text>
<text x="44.9" y="106.4">GND</text>
<text x="190.6" y="102.6">10k</text>
<text x="191.6" y="105.1">R4</text>
<text x="199.3" y="102.6">+3V3</text>
<text x="218.9" y="105.1">GND</text>
<text x="120.5" y="108.9">+3V3</text>
<text x="116.7" y="119.1">R35</text>
<text x="117" y="116.5">10k</text>
<text x="143.8" y="117.8">EC05E1220401</text>
<text x="149.1" y="115.3">SW2</text>
<text x="130.5" y="125.4">GND</text>
<text x="146.5" y="122.9">A</text>
<text x="146.5" y="125.4">C</text>
<text x="154.3" y="122.9">5</text>
<text x="108.2" y="129.2">100nF</text>
<text x="110.4" y="126.7">C44</text>
<text x="124.3" y="126.7">+3V3</text>
<text x="146.5" y="128">B</text>
<text x="154.3" y="128">4</text>
<text x="114.8" y="135.6">GND</text>
<text x="120.5" y="136.9">R36</text>
<text x="120.8" y="134.3">10k</text>
<text x="159.2" y="135.6">GND</text>
<text x="212" y="133">+3V3</text>
<text x="224.7" y="133">+3V3</text>
<text x="251.3" y="133">+3V3</text>
<text x="266.6" y="133">+3V3</text>
<text x="209.4" y="143.2">R3</text>
<text x="222.1" y="143.2">R5</text>
<text x="248.7" y="143.2">R6</text>
<text x="264" y="143.2">R7</text>
<text x="33.9" y="149.8">Conn_02x12_OK-14F024-04_v1</text>
<text x="48.3" y="147.5">J1</text>
<text x="112" y="147">100nF</text>
<text x="114.2" y="144.5">C45</text>
<text x="208.4" y="145.7">5k1</text>
<text x="221.1" y="145.7">5k1</text>
<text x="247.8" y="145.7">5k1</text>
<text x="263" y="145.7">5k1</text>
<text x="35.3" y="153.4">GND</text>
<text x="59.7" y="153.4">GND</text>
<text x="118.6" y="153.4">GND</text>
<text x="34.1" y="161">+3V3</text>
<text x="59.7" y="158.4">+3V3</text>
<text x="59.7" y="173.7">+3V3</text>
<text x="59.7" y="171.1">GND</text>
<text x="129.5" y="173.7">GND</text>
<text x="35.3" y="176.2">GND</text>
<text x="59.7" y="176.2">+3V3</text>
<text x="129.5" y="176.2">+1V8</text>
<text x="129.5" y="178.8">+3V3</text>
<text x="35.3" y="181.3">GND</text>
<text x="59.7" y="181.3">+3V3</text>
<text x="59.7" y="183.8">GND</text>
<text x="99.4" y="183.8">MB Interface</text>
<text x="109.3" y="181.3">J2</text>
<text x="129.5" y="181.3">+5V</text>
<text x="35.3" y="191.5">GND</text>
<text x="35.3" y="186.4">GND</text>
<text x="59.7" y="191.5">GND</text>
</g>
<g font-size="1.3" fill="#a90000">
<text x="104.1" y="34.2">41</text>
<text x="243.7" y="33.8" transform="rotate(-90 243.7 33.8)">1</text>
<text x="248.8" y="33.8" transform="rotate(-90 248.8 33.8)">2</text>
<text x="61.5" y="36.7">1</text>
<text x="61.5" y="39.2">2</text>
<text x="61.5" y="41.8">3</text>
<text x="104.1" y="41.8">38</text>
<text x="104.1" y="39.2">39</text>
<text x="104.1" y="36.7">40</text>
<text x="61.5" y="44.3">4</text>
<text x="61.5" y="46.9">5</text>
<text x="104.1" y="46.9">36</text>
<text x="104.1" y="44.3">37</text>
<text x="61.5" y="49.4">6</text>
<text x="61.5" y="51.9">7</text>
<text x="104.1" y="51.9">34</text>
<text x="104.1" y="49.4">35</text>
<text x="60.9" y="59.6">10</text>
<text x="61.5" y="54.5">8</text>
<text x="61.5" y="57">9</text>
<text x="104.1" y="59.6">31</text>
<text x="104.1" y="57">32</text>
<text x="104.1" y="54.5">33</text>
<text x="60.9" y="62.1">11</text>
<text x="60.9" y="64.6">12</text>
<text x="104.1" y="64.6">29</text>
<text x="104.1" y="62.1">30</text>
<text x="60.9" y="67.2">13</text>
<text x="60.9" y="69.7">14</text>
<text x="104.1" y="69.7">27</text>
<text x="104.1" y="67.2">28</text>
<text x="215.8" y="66.1" transform="rotate(-90 215.8 66.1)">13</text>
<text x="220.8" y="66.1" transform="rotate(-90 220.8 66.1)">12</text>
<text x="201.2" y="73.5">1</text>
<text x="201.2" y="76.1">2</text>
<text x="69.7" y="81.3" transform="rotate(-90 69.7 81.3)">15</text>
<text x="72.3" y="81.3" transform="rotate(-90 72.3 81.3)">16</text>
<text x="74.8" y="81.3" transform="rotate(-90 74.8 81.3)">17</text>
<text x="77.3" y="81.3" transform="rotate(-90 77.3 81.3)">18</text>
<text x="79.9" y="81.3" transform="rotate(-90 79.9 81.3)">19</text>
<text x="82.4" y="81.3" transform="rotate(-90 82.4 81.3)">20</text>
<text x="85" y="81.3" transform="rotate(-90 85 81.3)">21</text>
<text x="87.5" y="81.3" transform="rotate(-90 87.5 81.3)">22</text>
<text x="90" y="81.3" transform="rotate(-90 90 81.3)">23</text>
<text x="92.6" y="81.3" transform="rotate(-90 92.6 81.3)">24</text>
<text x="95.1" y="81.3" transform="rotate(-90 95.1 81.3)">25</text>
<text x="97.7" y="81.3" transform="rotate(-90 97.7 81.3)">26</text>
<text x="201.2" y="78.6">3</text>
<text x="201.2" y="81.1">4</text>
<text x="201.2" y="83.7">5</text>
<text x="201.2" y="86.2">6</text>
<text x="201.2" y="88.8">7</text>
<text x="24.7" y="95.1">1</text>
<text x="42.4" y="95.1">5</text>
<text x="201.2" y="91.3">8</text>
<text x="201.2" y="93.8">9</text>
<text x="24.7" y="100.2">3</text>
<text x="24.7" y="97.7">2</text>
<text x="42.4" y="100.2">4</text>
<text x="215.8" y="99.1" transform="rotate(-90 215.8 99.1)">10</text>
<text x="220.8" y="99.1" transform="rotate(-90 220.8 99.1)">11</text>
<text x="142.7" y="124.3">C</text>
<text x="142.8" y="121.8">A</text>
<text x="158" y="121.8">5</text>
<text x="142.7" y="126.9">B</text>
<text x="158" y="126.9">4</text>
<text x="43.7" y="152.3">28</text>
<text x="52.6" y="152.3">27</text>
<text x="43.7" y="159.9">23</text>
<text x="43.7" y="157.3">24</text>
<text x="53.2" y="157.3">1</text>
<text x="53.2" y="159.9">2</text>
<text x="43.7" y="167.5">20</text>
<text x="43.7" y="165">21</text>
<text x="43.7" y="162.4">22</text>
<text x="53.2" y="162.4">3</text>
<text x="53.2" y="165">4</text>
<text x="53.2" y="167.5">5</text>
<text x="43.7" y="172.6">18</text>
<text x="43.7" y="170">19</text>
<text x="53.2" y="170">6</text>
<text x="53.2" y="172.6">7</text>
<text x="115.5" y="172.6">1</text>
<text x="43.7" y="177.7">16</text>
<text x="43.7" y="175.1">17</text>
<text x="53.2" y="175.1">8</text>
<text x="53.2" y="177.7">9</text>
<text x="115.5" y="175.1">2</text>
<text x="115.5" y="177.7">3</text>
<text x="43.7" y="185.3">13</text>
<text x="43.7" y="182.7">14</text>
<text x="43.7" y="180.2">15</text>
<text x="52.6" y="180.2">10</text>
<text x="52.6" y="182.7">11</text>
<text x="52.6" y="185.3">12</text>
<text x="115.5" y="180.2">4</text>
<text x="115.5" y="182.7">5</text>
<text x="115.5" y="185.3">6</text>
<text x="43.7" y="190.4">29</text>
<text x="52.6" y="190.4">30</text>
<text x="115.5" y="187.8">7</text>
<text x="115.5" y="190.4">8</text>
</g>
<text font-size="1.3" fill="#0000c2" x="206.1" y="107.4">Native 1-bit: 3 GPIOs (CLK, CMD, DAT0)</text>
<text font-size=".5" fill="#40ff21" x="260.7" y="59.8">Resolved: CLK MISSING 10k PULLUP</text>
</svg>
